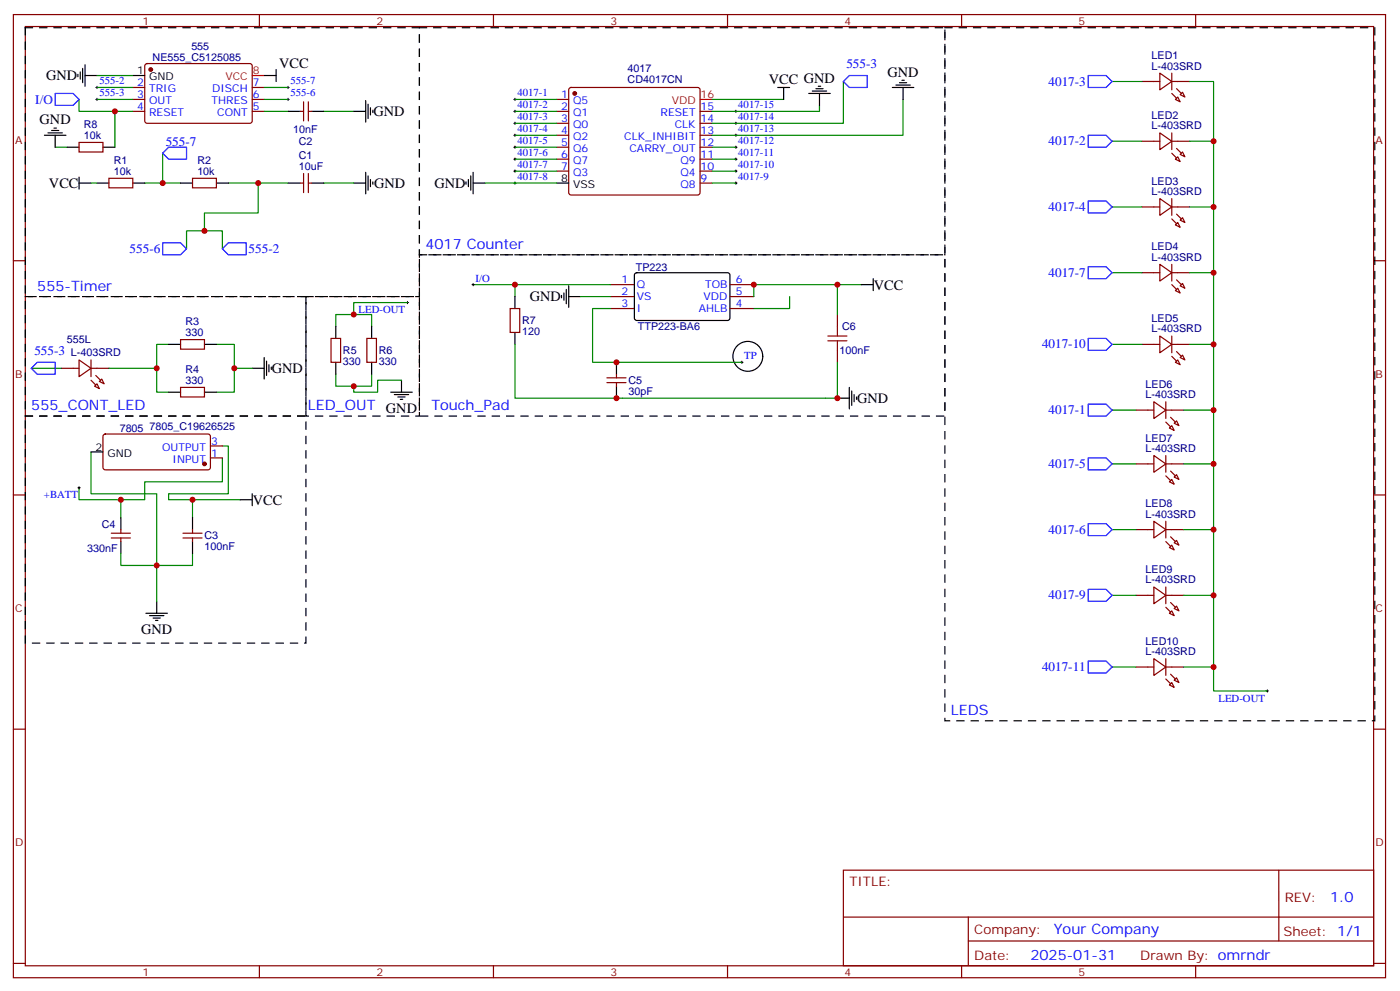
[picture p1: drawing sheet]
<svg xmlns="http://www.w3.org/2000/svg" width="414mm" height="293mm" viewBox="0 0 414 293" stroke-linecap="round" stroke-linejoin="round" font-family="sans-serif">
<g fill="none" stroke="#870000" stroke-width=".35">
<path d="M4 4.3h405.3v284.3h-405.3zM7.5 7.8h398.3v277.3h-398.3zM43 19l.5-.2h30.6l.4 .7-.1 16.5-.6 .4-30.6-.1-.4-.6v-16.2zM76.6 4.3v3.5M145.8 4.3v3.5M214.9 4.3v3.5M284.1 4.3v3.5M353.2 4.3v3.5M39.2 29.4h3.6M39.2 32.9h3.6M39.2 25.8h3.6M74.5 29.4h3.5"/>
<path d="M74.5 32.9h3.5M74.5 25.8h3.5M88.6 32.9h1.1M89.7 30.1v5.6M91.1 32.9h1M91.1 30.1v5.6M164.5 29.4h3.5M164.5 32.9h3.5M164.5 36.4h3.5M164.5 39.9h3.5M168.2 26l.5-.2h37.4l.5 .2 .2 .5v30.4l-.2 .5-.5 .2h-37.4l-.5-.3-.2-.4v-30.4zM206.8 32.9h3.5"/>
<path d="M206.8 36.4h3.5M206.8 39.9h3.5M337.3 24.1h5.3M342.6 21.6l3.5 2.5-3.5 2.4zM342.6 39.2l3.5 2.5-3.5 2.5zM346.1 24.1h5.3M346.1 21.6v4.9M346.1 39.2v5M347.2 29.4l.7-.8 .7 1.5zM348.6 27.9l.7-.7 .7 1.4zM23.4 42.1h7v2.8h-7zM32.2 52.6h7v2.9h-7z"/>
<path d="M56.9 52.6h7v2.9h-7zM88.6 54h1.1M89.7 51.2v5.7M91.1 54h1M91.1 51.2v5.7M164.5 43.5h3.5M164.5 47h3.5M164.5 50.5h3.5M206.8 43.5h3.5M206.8 47h3.5M206.8 50.5h3.5M206.8 54h3.5"/>
<path d="M337.3 41.7h5.3M342.6 58.6l3.5 2.5-3.5 2.5zM346.1 58.6v5M346.1 41.7h5.3M347.2 47l.7-.7 .7 1.4zM348.6 45.6l.7-.7 .7 1.4zM4 77h3.5M337.3 61.1h5.3M342.6 78l3.5 2.5-3.5 2.5zM346.1 78v5M346.1 61.1h5.3M347.2 66.4l.7-.7 .7 1.4z"/>
<path d="M348.6 65l.7-.7 .7 1.4zM405.8 77h3.5M97.8 99.9h2.8v7.1h-2.8zM108.4 99.9h2.8v7.1h-2.8zM150.7 91.1h2.8v7h-2.8zM180.3 87.6h7.1M180.3 91.1h7.1M180.3 84h7.1M215.6 87.6h7.1M215.6 91.1h7.1M215.6 84h7.1M247.4 92.9v3.5"/>
<path d="M337.3 80.5h5.3M342.6 99.2l3.5 2.5-3.5 2.4zM346.1 99.2v4.9M346.1 80.5h5.3M347.2 85.8l.7-.7 .7 1.4zM348.6 84.4l.7-.7 .7 1.4zM18.1 108.7h5.3M23.4 106.3l3.5 2.4-3.5 2.5zM26.9 108.7h5.3M26.9 106.3v4.9M27.9 114l.7-.7 .8 1.4zM29.4 112.6l.7-.7 .7 1.4z"/>
<path d="M53.3 100.3h7.1v2.8h-7.1zM53.3 114.4h7.1v2.8h-7.1zM179.3 113h5.6M179.3 111.5h5.6M182.1 110.5v1M182.1 113v1M247.4 103.4v3.6M337.3 101.7h5.3M340.9 118.6l3.5 2.5-3.5 2.4zM344.4 118.6v4.9M346.1 101.7h5.3M347.2 107l.7-.7 .7 1.4z"/>
<path d="M348.6 105.6l.7-.8 .7 1.5zM30.6 128.3l.5-.2 30.6 .1 .5 .6-.1 9.5-.6 .4-30.7-.1-.4-.6v-9.2zM62.2 135.2h3.5M62.2 131.7h3.5M335.6 121.1h5.3M335.6 136.9h5.3M340.9 134.5l3.5 2.4-3.5 2.5zM344.4 121.1h5.3M344.4 134.5v4.9M344.4 136.9h5.3M345.4 126.4l.7-.7 .8 1.4zM347.6 124.2l.7 1.5-1.4-.7z"/>
<path d="M4 146.1h3.5M32.9 157.4h5.6M32.9 158.8h5.6M35.7 156.4v1M35.7 158.8v1.1M54 157.4h5.7M54 158.8h5.7M56.9 156.4v1M56.9 158.8v1.1M335.6 156.4h5.3M340.9 153.9l3.5 2.5-3.5 2.4zM344.4 153.9v4.9"/>
<path d="M344.4 156.4h5.3M345.4 142.2l.7-.7 .8 1.4zM347.6 140.1l.7 1.4-1.4-.7zM347.6 159.5l.7 1.4-1.4-.7zM405.8 146.1h3.5M335.6 175.8h5.3M340.9 173.3l3.5 2.5-3.5 2.4zM344.4 173.3v4.9M344.4 175.8h5.3M345.4 161.6l.7-.7 .8 1.4zM347.6 178.9l.7 1.4-1.4-.7zM335.6 196.9h5.3"/>
<path d="M340.9 194.5l3.5 2.4-3.5 2.5zM344.4 194.5v4.9M344.4 196.9h5.3M345.4 181l.7-.7 .8 1.5zM4 215.3h3.5M345.4 202.2l.7-.7 .8 1.4zM347.6 200.1l.7 1.4-1.4-.7zM405.8 215.3h3.5M249.1 256.9h156.7v28.2h-156.7zM377.8 256.9v20.9M249.2 270.7h156.4M286 277.8h119.6"/>
<path d="M286 270.7v14.2M4 284.4h3.5M76.6 285.1v3.5M145.8 285.1v3.5M214.9 285.1v3.5M284.1 285.1v3.5M353.2 285.1v3.5M405.8 284.4h3.5"/>
</g>
<g fill="#870000" stroke="#870000" stroke-width=".35">
<path d="M347.6 26.2l1.4 1.4z"/>
<path d="M346.1 27.6l1.5 1.4z"/>
<path d="M347.6 43.8l1.4 1.4z"/>
<path d="M346.1 45.2l1.5 1.4z"/>
<path d="M347.6 63.2l1.4 1.4z"/>
<path d="M346.1 64.6l1.5 1.4z"/>
<path d="M347.6 82.6l1.4 1.4z"/>
<path d="M346.1 84l1.5 1.4z"/>
<path d="M347.6 103.8l1.4 1.4z"/>
<path d="M346.1 105.2l1.5 1.4z"/>
<path d="M345.8 123.2l1.4 1.4z"/>
<path d="M344.4 124.6l1.4 1.4z"/>
<path d="M345.8 139.1l1.4 1.4z"/>
<path d="M344.4 140.5l1.4 1.4z"/>
<path d="M345.8 158.5l1.4 1.4z"/>
<path d="M344.4 159.9l1.4 1.4z"/>
<path d="M345.8 177.9l1.4 1.4z"/>
<path d="M344.4 179.3l1.4 1.4z"/>
<path d="M345.8 199l1.4 1.4z"/>
<path d="M344.4 200.4l1.4 1.5z"/>
<path d="M28.3 110.8l1.4 1.5z"/>
<path d="M26.9 112.3l1.4 1.4z"/>
<circle cx="169.8" cy="27.6" r=".53"/>
<circle cx="44.5" cy="20.5" r=".53"/>
<circle cx="60.4" cy="136.9" r=".53"/>
</g>
<g fill="none" stroke="#000" stroke-width=".35">
<path d="M25.1 19.1v6.4M13.1 39.9h6.4M14.2 39.2h4.2M15.2 38.5h2.2M15.9 37.8h.8M16.3 39.9v3.6M23 21.9v.7M23.7 21.2v2.2M24.4 20.2v4.2M25.1 22.3h3.5M39.2 22.3h3.6M78 22.3h3.6"/>
<path d="M81.6 20.5v3.6M85.1 32.9h3.5M92.1 32.9h3.6M104.5 32.9h3.5M108 29.7v6.4M108.7 30.8v4.2M109.4 31.8v2.1M110.1 32.5v.7M229.7 25.8h3.6M231.5 25.8v3.6M238.9 27.6h6.4M240 26.9h4.2"/>
<path d="M241 26.2h2.1M241.7 25.5h.7M242.1 27.6v3.5M263.6 25.8h6.3M264.7 25.1h4.2M265.7 24.4h2.1M266.4 23.7h.7M266.8 25.8v3.6M19.8 43.5h3.6M23.4 54h3.5M23.4 52.3v3.5M28.6 54h3.6"/>
<path d="M30.4 43.5h3.5M39.2 54h3.6M53.3 54h3.6M63.9 54h3.6M85.1 54h3.5M92.1 54h3.6M104.5 54h3.5M108 50.9v6.3M108.7 51.9v4.3M109.4 53v2.1M110.1 53.7v.7M137.7 53.7v.7"/>
<path d="M138.4 53v2.1M139.1 51.9v4.3M139.8 54h3.5M139.8 50.9v6.3M164.5 54h3.5M99.2 96.4v3.5M109.8 96.4v3.5M152.1 87.6v3.5M152.1 98.1v3.6M165.9 87.2v.7M166.6 86.5v2.1M167.3 85.4v4.3"/>
<path d="M168 87.6h3.5M168 84.4v6.3M187.6 80.7l.5-.2 27.1 .1 .4 .6v13l-.7 .4-27.1-.1-.4-.6v-12.7zM254.4 84h3.6M258 82.3v3.5M49.8 115.8h3.5M49.8 101.7h3.5M60.4 115.8h3.5M60.4 101.7h3.5M74.5 108.7h3.5M78 105.6v6.3M78.7 106.6v4.2"/>
<path d="M79.4 107.7v2.1M80.2 108.4v.7M99.2 107v3.5M109.8 107v3.5M115.4 115.8h6.4M116.5 116.5h4.2M117.5 117.2h2.2M118.3 117.9h.7M118.6 112.3v3.5M182.1 107v3.5M182.1 114v3.5M247.4 117.5h3.5"/>
<path d="M250.9 114.4v6.3M251.6 115.4v4.3M252.3 116.5v2.1M253 117.2v.7M26.9 133.4h3.5M35.7 152.8v3.6M35.7 159.9v3.5M56.9 152.8v3.6M56.9 159.9v3.5M71 147.5h3.5M74.5 145.8v3.5M46.3 177.5v3.5"/>
<path d="M43.1 181h6.4M44.2 181.8h4.2M45.2 182.5h2.1M45.9 183.2h.7"/>
<circle cx="220.9" cy="105.2" r="4.4"/>
</g>
<path d="M74.5 22.3h3.5M206.8 29.4h3.5" fill="none" stroke="#f00" stroke-width=".35"/>
<g fill="none" stroke="#000" stroke-width=".3">
<path d="M28.3 25.8h.7M28.3 29.4h.7M28.6 25.5v.7M28.6 29v.7M84.7 25.8h.7M84.7 29.4h.7M85.1 25.5v.7M85.1 29v.7M151.8 29.4h.7M151.8 32.9h.7M151.8 36.4h.7M151.8 39.9h.7"/>
<path d="M152.1 29v.7M152.1 32.5v.7M152.1 36.1v.7M152.1 39.6v.7M217 32.9h.7M217 36.4h.7M217 39.9h.7M217.4 32.5v.7M217.4 36.1v.7M217.4 39.6v.7M151.8 43.5h.7M151.8 47h.7"/>
<path d="M151.8 50.5h.7M151.8 54h.7M152.1 43.1v.7M152.1 46.6v.7M152.1 50.2v.7M152.1 53.7v.7M217 43.5h.7M217 47h.7M217 50.5h.7M217 54h.7M217.4 43.1v.7M217.4 46.6v.7"/>
<path d="M217.4 50.2v.7M217.4 53.7v.7M120 89.3h.7M120.4 89v.7M139.4 84h.7M139.8 83.7v.7M218.8 107h.7M219.1 106.6v.7M23 144h.7M23.4 143.7v.7M374 204h.7M374.4 203.6v.7"/>
</g>
<g fill="none" stroke="#008700" stroke-width=".35">
<path d="M23.4 29.4v3.5h15.8M28.6 29.4h10.6M28.6 25.8h10.6M28.6 22.3h10.6M33.9 32.9v10.6M78 29.4h7.1M78 32.9h7.1M78 25.8h7.1M95.7 32.9h8.8M152.1 29.4h12.4M152.1 32.9h12.4M152.1 36.4h12.4"/>
<path d="M152.1 39.9h12.4M210.3 29.4h21.2M242.1 31.1v1.8h-31.8M249.1 24.1v12.3h-38.8M266.8 29.4v10.5h-56.5M328.5 24.1h8.8M351.4 24.1h7.1v17.6h-7.1M16.3 43.5h3.5M26.9 54h1.7M42.8 54h10.5M48 45.2v8.8M67.5 54h17.6"/>
<path d="M76.3 54v8.9h-15.9v5.3h-5.3v5.2M95.7 54h8.8M143.3 54h21.2M152.1 50.5h12.4M152.1 47h12.4M152.1 43.5h12.4M210.3 54h7.1M210.3 50.5h7.1M210.3 47h7.1M210.3 43.5h7.1M328.5 41.7h8.8M358.5 41.7v19.4h-7.1"/>
<path d="M60.4 68.2h5.3v5.2M328.5 61.1h8.8M358.5 61.1v19.4h-7.1M99.2 96.4v-3.5h10.6v3.5M120.4 89.3h-15.9v3.6M139.8 84h12.3M171.5 87.6h8.8M180.3 84h-28.2v3.6M180.3 91.1h-5.3v15.9h44.1M222.7 87.6v-3.6h24.7v8.9M233.3 87.6v3.5h-10.6M247.4 84h7"/>
<path d="M328.5 80.5h8.8M358.5 80.5v21.2h-7.1M9.2 108.7h8.9M46.3 108.7v7.1h3.5M49.8 101.7h-3.5v7h-14.1M63.9 101.7h5.3v14.1h-5.3M69.2 108.7h5.3M99.2 110.5v3.5h10.6v-3.5M118.6 112.3h-7.1v3.5h-7v-1.8M152.1 101.7v15.8h95.3v-10.5M328.5 101.7h8.8M358.5 101.7v19.4h-8.8"/>
<path d="M26.9 133.4v12.4h19.4v31.7M65.7 135.2v7h-22.9v5.3h-19.4v-3.5M65.7 131.7h1.8v14.1h-17.7v1.7h21.2M328.5 121.1h7.1M328.5 136.9h7.1M358.5 121.1v15.8h-8.8M358.5 136.9v19.5h-8.8M35.7 147.5v5.3M56.9 147.5v5.3M328.5 156.4h7.1M358.5 156.4v19.4h-8.8M35.7 163.4v3.5h21.2v-3.5"/>
<path d="M328.5 175.8h7.1M358.5 175.8v21.1h-8.8M328.5 196.9h7.1M358.5 196.9v7.1h15.9"/>
</g>
<path d="M7.5 8.2h116.4v79.4h-116.4zM123.9 8.2h155.2v67h-155.2zM279.1 8.2h127v204.6h-127zM123.9 75.2h155.2v47.6h-155.2zM7.5 87.6h82.9v35.2h-82.9zM90.4 87.6h33.5v35.2h-33.5zM7.5 122.8h82.9v67.1h-82.9z" fill="none" stroke="#000" stroke-width=".35" stroke-dasharray="2.1 2.1"/>
<path d="M244.5 99.2h5.7M247.4 96.4v2.8M244.5 100.6h5.7M247.4 100.6v2.8" fill="none" stroke="#a10000" stroke-width=".35"/>
<g fill="none" stroke="#00f" stroke-width=".35">
<path d="M16.3 27.6h5.3l1.8 1.8-1.8 1.7h-5.3zM249.1 24.1l1.8-1.8h5.3v3.5h-5.3zM321.5 22.3h5.2l1.8 1.8-1.8 1.7h-5.2zM321.5 39.9h5.2l1.8 1.8-1.8 1.8h-5.2zM48 45.2l1.8-1.7h5.3v3.5h-5.3zM321.5 59.3h5.2l1.8 1.8-1.8 1.8h-5.2zM48 71.7h5.3l1.8 1.7-1.8 1.8h-5.3zM67.5 71.7h5.2v3.5h-5.2l-1.8-1.8zM321.5 78.7h5.2l1.8 1.8-1.8 1.8h-5.2zM321.5 99.9h5.2l1.8 1.8-1.8 1.7h-5.2zM9.2 108.7l1.8-1.7h5.3v3.5h-5.3zM321.5 119.3h5.2l1.8 1.8-1.8 1.7h-5.2z"/>
<path d="M321.5 135.2h5.2l1.8 1.7-1.8 1.8h-5.2zM321.5 154.6h5.2l1.8 1.8-1.8 1.7h-5.2zM321.5 174h5.2l1.8 1.8-1.8 1.7h-5.2zM321.5 195.2h5.2l1.8 1.7-1.8 1.8h-5.2z"/>
</g>
<g fill="#c00">
<circle cx="48" cy="54" r=".88"/>
<circle cx="46.3" cy="108.7" r=".88"/>
<circle cx="69.2" cy="108.7" r=".88"/>
<circle cx="358.5" cy="41.7" r=".88"/>
<circle cx="358.5" cy="61.1" r=".88"/>
<circle cx="358.5" cy="80.5" r=".88"/>
<circle cx="358.5" cy="101.7" r=".88"/>
<circle cx="358.5" cy="121.1" r=".88"/>
<circle cx="358.5" cy="136.9" r=".88"/>
<circle cx="358.5" cy="156.4" r=".88"/>
<circle cx="358.5" cy="175.8" r=".88"/>
<circle cx="358.5" cy="196.9" r=".88"/>
<circle cx="60.4" cy="68.2" r=".88"/>
<circle cx="76.3" cy="54" r=".88"/>
<circle cx="104.5" cy="92.9" r=".88"/>
<circle cx="104.5" cy="114" r=".88"/>
<circle cx="35.7" cy="147.5" r=".88"/>
<circle cx="56.9" cy="147.5" r=".88"/>
<circle cx="46.3" cy="166.9" r=".88"/>
<circle cx="152.1" cy="84" r=".88"/>
<circle cx="222.7" cy="84" r=".88"/>
<circle cx="247.4" cy="84" r=".88"/>
<circle cx="247.4" cy="117.5" r=".88"/>
<circle cx="33.9" cy="32.9" r=".88"/>
<circle cx="182.1" cy="117.5" r=".88"/>
<circle cx="182.1" cy="107" r=".88"/>
</g>
<path d="M271.2 261.3h50v5.6h-50z" fill="#fff" stroke="#fff" stroke-width=".35"/>
<g font-size="4.2">
<text x="13.7" y="23.7">GND</text>
<text x="82.5" y="20.2">VCC</text>
<text x="262.2" y="22.7">GND</text>
<text x="227.1" y="24.8">VCC GND</text>
<text x="110.3" y="34.3">GND</text>
<text x="11.7" y="36.7">GND</text>
<text x="14.5" y="55.5">VCC</text>
<text x="110.5" y="55.5">GND</text>
<text x="128.3" y="55.5">GND</text>
<text x="156.5" y="89">GND</text>
<text x="258.1" y="85.5">VCC</text>
<text x="80.3" y="110.1">GND</text>
<text x="253.2" y="119">GND</text>
<text x="114" y="121.8">GND</text>
<text x="74.7" y="149">VCC</text>
<text x="41.7" y="187.1">GND</text>
</g>
<g font-size="4.2" fill="#00f">
<text x="125.7" y="73.4">4017 Counter</text>
<text x="11" y="85.8">555-Timer</text>
<text x="9.2" y="121.1">555_CONT_LED</text>
<text x="90.9" y="121">LED_OUT</text>
<text x="127.4" y="121.1">Touch_Pad</text>
<text x="280.9" y="211">LEDS</text>
<text x="392.9" y="266.2">1.0</text>
<text x="311.3" y="275.7">Your Company</text>
<text x="304.4" y="283.5">2025-01-31</text>
</g>
<g font-size="3.9" fill="#00f">
<text x="250" y="20">555-3</text>
<text x="309.8" y="25.3">4017-3</text>
<text x="10.4" y="30.6">I/O</text>
<text x="49" y="43">555-7</text>
<text x="309.8" y="42.9">4017-2</text>
<text x="309.8" y="62.3">4017-4</text>
<text x="38.3" y="74.7">555-6</text>
<text x="73.4" y="74.7">555-2</text>
<text x="309.8" y="81.7">4017-7</text>
<text x="10.1" y="104.7">555-3</text>
<text x="307.8" y="102.8">4017-10</text>
<text x="309.8" y="122.3">4017-1</text>
<text x="309.8" y="138.1">4017-5</text>
<text x="309.8" y="157.5">4017-6</text>
<text x="309.8" y="176.9">4017-9</text>
<text x="307.8" y="198.1">4017-11</text>
</g>
<g font-size="3.9" fill="#800">
<text x="250.9" y="261.5">TITLE:</text>
<text x="379.5" y="266.2">REV:</text>
<text x="287.8" y="275.7">Company:</text>
<text x="379.2" y="276.3">Sheet: 1/1</text>
<text x="287.8" y="283.4">Date:</text>
<text x="336.8" y="283.4">Drawn By: omrndr</text>
</g>
<g font-size="3.2" fill="#800">
<text x="42.1" y="7.3">1</text>
<text x="111.2" y="7.3">2</text>
<text x="180.3" y="7.3">3</text>
<text x="249.5" y="7.3">4</text>
<text x="318.6" y="7.3">5</text>
<text x="4.5" y="42.4">A</text>
<text x="406.3" y="42.4">A</text>
<text x="4.5" y="111.5">B</text>
<text x="406.3" y="111.5">B</text>
<text x="4.5" y="180.7">C</text>
<text x="406.3" y="180.7">C</text>
<text x="4.5" y="249.8">D</text>
<text x="406.3" y="249.8">D</text>
<text x="42.1" y="288.1">1</text>
<text x="111.2" y="288.1">2</text>
<text x="180.3" y="288.1">3</text>
<text x="249.5" y="288.1">4</text>
<text x="318.6" y="288.1">5</text>
</g>
<g font-size="3.2" fill="#000080">
<text x="56.5" y="14.6">555</text>
<text x="340.2" y="17.5">LED1</text>
<text x="45.1" y="18.2">NE555_C5125085</text>
<text x="185.4" y="21.3">4017</text>
<text x="340.2" y="20.5">L-403SRD</text>
<text x="185.4" y="24.6">CD4017CN</text>
<text x="340.2" y="35.1">LED2</text>
<text x="24.8" y="41">10k</text>
<text x="24.8" y="37.9">R8</text>
<text x="86.6" y="39.3">10nF</text>
<text x="340.2" y="38.2">L-403SRD</text>
<text x="88.3" y="47.1">C1</text>
<text x="88.3" y="42.9">C2</text>
<text x="33.6" y="51.6">10k</text>
<text x="33.6" y="48.4">R1</text>
<text x="58.3" y="51.6">10k</text>
<text x="58.3" y="48.4">R2</text>
<text x="88.3" y="50.2">10uF</text>
<text x="340.2" y="57.6">L-403SRD</text>
<text x="340.2" y="54.5">LED3</text>
<text x="340.2" y="77">L-403SRD</text>
<text x="340.2" y="73.9">LED4</text>
<text x="187.8" y="79.9">TP223</text>
<text x="154.2" y="95.8">R7</text>
<text x="340.2" y="95.1">LED5</text>
<text x="19.7" y="101.1">555L</text>
<text x="54.8" y="99.2">330</text>
<text x="54.8" y="96">R3</text>
<text x="154.2" y="98.9">120</text>
<text x="188.5" y="97.5">TTP223-BA6</text>
<text x="248.8" y="97.5">C6</text>
<text x="340.2" y="98.1">L-403SRD</text>
<text x="20.9" y="105.2">L-403SRD</text>
<text x="101.3" y="107.8">330</text>
<text x="101.3" y="104.6">R5</text>
<text x="111.9" y="107.8">330</text>
<text x="111.9" y="104.6">R6</text>
<text x="248" y="104.6">100nF</text>
<text x="54.8" y="113.3">330</text>
<text x="54.8" y="110.1">R4</text>
<text x="185.6" y="113.4">C5</text>
<text x="185.6" y="116.5">30pF</text>
<text x="338.4" y="117.5">L-403SRD</text>
<text x="338.4" y="114.5">LED6</text>
<text x="35.4" y="127.5">7805</text>
<text x="44.2" y="127.1">7805_C19626525</text>
<text x="338.4" y="130.4">LED7</text>
<text x="338.4" y="133.4">L-403SRD</text>
<text x="338.4" y="149.8">LED8</text>
<text x="30.1" y="155.8">C4</text>
<text x="338.4" y="152.8">L-403SRD</text>
<text x="60.4" y="159.3">C3</text>
<text x="25.7" y="162.9">330nF</text>
<text x="60.4" y="162.4">100nF</text>
<text x="338.4" y="172.2">L-403SRD</text>
<text x="338.4" y="169.2">LED9</text>
<text x="338.4" y="190.4">LED10</text>
<text x="338.4" y="193.4">L-403SRD</text>
</g>
<g font-size="3.2">
<text x="40.6" y="21.9">1</text>
<text x="44.1" y="23.7">GND</text>
<text x="165.8" y="53.7">8</text>
<text x="169.3" y="55.5">VSS</text>
<text x="28.2" y="133.1">2</text>
<text x="31.7" y="134.8">GND</text>
</g>
<g font-size="3.2" fill="#f00">
<text x="66.6" y="23.7">VCC</text>
<text x="74.7" y="21.9">8</text>
<text x="207" y="29">16</text>
<text x="198.4" y="30.8">VDD</text>
</g>
<g font-size="3.2" fill="#00f">
<text x="29.4" y="24.9">555-2</text>
<text x="29.4" y="28.5">555-3</text>
<text x="40.6" y="25.5">2</text>
<text x="40.6" y="29">3</text>
<text x="44.1" y="27.2">TRIG</text>
<text x="62.7" y="27.2">DISCH</text>
<text x="74.7" y="29">6</text>
<text x="74.7" y="25.5">7</text>
<text x="85.8" y="28.5">555-6</text>
<text x="85.8" y="24.9">555-7</text>
<text x="152.8" y="28.5">4017-1</text>
<text x="165.8" y="29">1</text>
<text x="40.6" y="32.5">4</text>
<text x="44.1" y="30.8">OUT</text>
<text x="44.1" y="34.3">RESET</text>
<text x="62.5" y="30.8">THRES</text>
<text x="64.2" y="34.3">CONT</text>
<text x="74.7" y="32.5">5</text>
<text x="152.8" y="32">4017-2</text>
<text x="152.8" y="35.5">4017-3</text>
<text x="165.8" y="32.5">2</text>
<text x="169.3" y="30.8">Q5</text>
<text x="169.3" y="34.3">Q1</text>
<text x="195.1" y="34.3">RESET</text>
<text x="207" y="32.5">15</text>
<text x="218.1" y="35.5">4017-14</text>
<text x="218.1" y="32">4017-15</text>
<text x="152.8" y="39.1">4017-4</text>
<text x="165.8" y="36.1">3</text>
<text x="165.8" y="39.6">4</text>
<text x="169.3" y="37.8">Q0</text>
<text x="169.3" y="41.3">Q2</text>
<text x="184.4" y="41.3">CLK_INHIBIT</text>
<text x="199.3" y="37.8">CLK</text>
<text x="207" y="39.6">13</text>
<text x="207" y="36.1">14</text>
<text x="218.1" y="39.1">4017-13</text>
<text x="152.8" y="42.6">4017-5</text>
<text x="152.8" y="46.1">4017-6</text>
<text x="165.8" y="43.1">5</text>
<text x="165.8" y="46.6">6</text>
<text x="169.3" y="44.9">Q6</text>
<text x="186" y="44.9">CARRY_OUT</text>
<text x="207" y="46.6">11</text>
<text x="207" y="43.1">12</text>
<text x="218.1" y="46.1">4017-11</text>
<text x="218.1" y="42.6">4017-12</text>
<text x="152.8" y="49.6">4017-7</text>
<text x="152.8" y="53.2">4017-8</text>
<text x="165.8" y="50.2">7</text>
<text x="169.3" y="48.4">Q7</text>
<text x="169.3" y="51.9">Q3</text>
<text x="201" y="51.9">Q4</text>
<text x="201" y="48.4">Q9</text>
<text x="207" y="53.7">9</text>
<text x="207" y="50.2">10</text>
<text x="218.1" y="53.2">4017-9</text>
<text x="218.1" y="49.6">4017-10</text>
<text x="201" y="55.5">Q8</text>
<text x="140.5" y="83.2">I/O</text>
<text x="183.6" y="83.7">1</text>
<text x="217.4" y="83.7">6</text>
<text x="183.6" y="87.2">2</text>
<text x="188.1" y="88.6">VS</text>
<text x="188.1" y="85.1">Q</text>
<text x="207.9" y="88.6">VDD</text>
<text x="208.3" y="85.1">TOB</text>
<text x="217.4" y="87.2">5</text>
<text x="105.9" y="92.4">LED-OUT</text>
<text x="183.6" y="90.7">3</text>
<text x="188.1" y="92.1">I</text>
<text x="206.4" y="92.1">AHLB</text>
<text x="217.4" y="90.7">4</text>
<text x="219.9" y="106.1">TP</text>
<text x="62.3" y="131.3">3</text>
<text x="47.9" y="133.1">OUTPUT</text>
<text x="51" y="136.6">INPUT</text>
<text x="62.3" y="134.8">1</text>
<text x="13" y="147.1">+BATT</text>
<text x="359.9" y="207.1">LED-OUT</text>
</g>
</svg>
